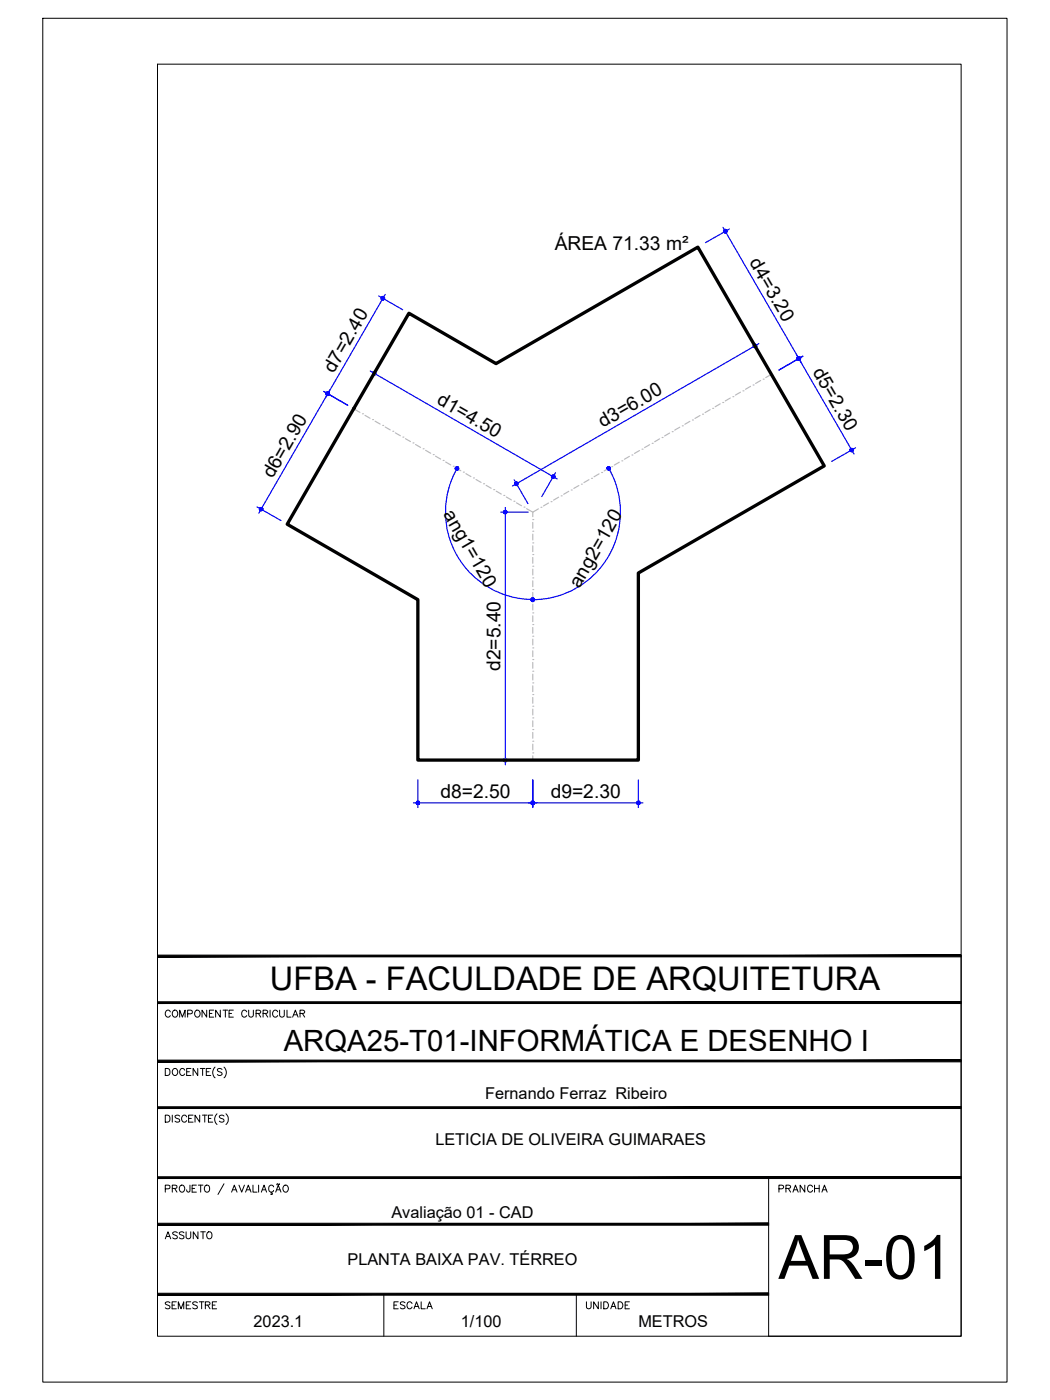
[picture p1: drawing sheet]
<svg xmlns="http://www.w3.org/2000/svg" width="229mm" height="305mm" viewBox="0 0 229 305" stroke-linecap="round" stroke-linejoin="round" font-family="sans-serif">
<!-- layer: ARQ_EIXO CINZA 04 -->
<g fill="none" stroke="#bababa" stroke-width=".25">
<path d="M77 89l1.4 .8M78.9 90.1h.1M79.5 90.4l1.1 .7M81.1 91.4h.1M81.7 91.7l1.1 .6M83.3 92.6h.1M83.9 93l1.1 .6M85.5 93.9h.1M86.1 94.2l1.1 .7M87.7 95.2h.1M88.3 95.5l1.1 .6M89.9 96.4h.1"/>
<path d="M90.5 96.8l1.1 .6M92.1 97.7h.1M92.7 98l1.1 .7M94.3 99h.1M94.8 99.3l1.1 .6M137 99.4l-1.1 .6M137.6 99.1h.1M139.2 98.1l-1.1 .6M139.8 97.8h.1M141.4 96.8l-1.1 .7M142 96.5h.1M143.6 95.5l-1.1 .7"/>
<path d="M144.1 95.3h.1M145.8 94.3l-1.1 .6M146.3 94h.1M148 93l-1.1 .6M148.5 92.7h.1M150.2 91.7l-1.1 .7M150.7 91.4h.1M152.4 90.5l-1.1 .6M153 90.2h.1M154.6 89.2l-1.1 .6M155.2 88.9h.1M156.8 87.9l-1.1 .7"/>
<path d="M157.4 87.6h.1M159 86.7l-1.1 .6M159.6 86.4h.1M161.2 85.4l-1.1 .6M161.8 85.1h.1M163.4 84.1l-1.1 .7M164 83.8h.1M165.6 82.8l-1.1 .7M166.2 82.6h.1M167.9 81.5l-1.2 .7M96.5 100.2h.1M97 100.6l1.1 .6"/>
<path d="M98.7 101.5h.1M99.2 101.9l1.1 .6M100.9 102.8h.1M101.4 103.1l1.1 .7M103.1 104.1h.1M103.6 104.4l1.1 .6M105.3 105.3h.1M105.8 105.7l1.1 .6M107.5 106.6h.1M108 106.9l1.1 .7M109.7 107.9h.1M110.2 108.2l1.1 .6"/>
<path d="M111.9 109.1h.1M112.4 109.5l1.1 .6M114.1 110.4h.1M114.6 110.7l1.4 .8M116 118.2h.1M116 115.7h.1M116 113.1h.1M116 113.7v1.3M116 116.3v1.3M116 118.8v1.3M117.2 110.8l-1.2 .7v1M117.8 110.4h.1"/>
<path d="M119.4 109.5l-1.1 .7M120 109.2h.1M121.6 108.2l-1.1 .7M122.2 108h.1M123.8 107l-1.1 .6M124.4 106.7h.1M126 105.7l-1.1 .6M126.6 105.4h.1M128.2 104.4l-1.1 .7M128.8 104.1h.1M130.4 103.2l-1.1 .6M131 102.9h.1"/>
<path d="M132.6 101.9l-1.1 .6M133.2 101.6h.1M134.8 100.6l-1.1 .7M135.4 100.3h.1M116 138.5h.1M116 136h.1M116 133.4h.1M116 130.9h.1M116 128.4h.1M116 125.8h.1M116 123.3h.1M116 120.7h.1"/>
<path d="M116 121.4v1.2M116 123.9v1.3M116 126.4v1.3M116 129v1.3M116 131.5v1.3M116 134.1v1.2M116 136.6v1.3M116 139.1v1.3M116 158.8h.1M116 156.3h.1M116 153.8h.1M116 151.2h.1"/>
<path d="M116 148.7h.1M116 146.1h.1M116 143.6h.1M116 141.1h.1M116 141.7v1.3M116 144.2v1.3M116 146.8v1.2M116 149.3v1.3M116 151.8v1.3M116 154.4v1.3M116 156.9v1.3M116 159.5v1.2"/>
<path d="M116 163.9h.1M116 161.4h.1M116 162v1.3M116 164.5v1"/>
</g>
<!-- layer: COTA AZUL -->
<g fill="none" stroke="#00f" stroke-width=".25">
<path d="M157.4 49.5l17 29.4M158.8 49.9l-5.2 2.9M82.5 64.4l5.2 3M83.9 64.1l-27.6 47.6M163.9 74.5l3 5.2M165.2 74.8l-53.7 31M173.4 77.2l12.5 21.6M174.8 77.6l-5.2 3M70.5 85.2l5.2 3M80.6 80.8l40.7 23.5M82 80.4l-3 5.2M186.3 97.5l-5.2 3"/>
<path d="M56 110.4l5.2 2.9M99.5 102a19 19 0 0 0 16.5 28.5M109 111.5h6M110 110.5v56M111.9 104.4l3 5.2M120.9 102.9l-3 5.2M132.5 101.9a19.1 19.1 0 0 1-16.5 28.7M90 174.8h50M91 169.8v6M109 165.5h6M116 169.8v6M139 169.8v6"/>
</g>
<!-- layer: 0 -->
<g fill="#00f" stroke="#00f" stroke-width=".22">
<path d="M81.2 81.1l-.1 .2h.3zM81.1 81.3h.3l-.2 .2zM81.2 81.5l.1 .1 .1-.3z"/>
<path d="M81.4 81.3l-.1 .3 .1 .1zM81.4 81.3l.3 .3-.3 .1zM81.4 81.3l.3 .3 .1-.1z"/>
<path d="M81.4 81.3l.4 .2v-.2zM81.4 81.3l.4-.2v.2zM81.7 80.9l-.3 .4 .4-.2z"/>
<path d="M81.4 80.9v.4l.3-.4zM81.3 80.9h.1v.4zM81.3 80.9l-.1 .2 .2 .2z"/>
<path d="M120.4 103.8l.4 .2v-.2zM120.4 103.8l.4-.2v.2zM120.6 103.5l-.2 .3 .4-.2z"/>
<path d="M120.4 103.4v.4l.2-.3zM120.3 103.5l.1-.1v.4zM120.1 103.6l.3 .2-.1-.3z"/>
<path d="M120.1 103.6v.2h.3zM120.1 103.8h.3l-.3 .2zM120.1 104l.2 .1 .1-.3z"/>
<path d="M120.4 103.8l-.1 .3h.1zM120.4 103.8l.2 .3h-.2zM120.4 103.8l.2 .3 .2-.1z"/>
<path d="M109.8 111.2l.2 .3v-.4zM109.8 111.2l.2 .3-.3-.2zM109.7 111.3l-.1 .2h.4z"/>
<path d="M109.6 111.5l.1 .2 .3-.2zM109.7 111.7l.3-.2-.2 .3zM110 111.5l-.2 .3 .2 .1z"/>
<path d="M110 111.5v.4l.2-.1zM110 111.5l.3 .2-.1 .1zM110 111.5l.3 .2 .1-.2z"/>
<path d="M110 111.5h.4l-.1-.2zM110.2 111.2l.1 .1-.3 .2zM110 111.1v.4l.2-.3z"/>
<path d="M110 165.5v.4l.2-.1zM110 165.5l.3 .2-.1 .1zM110 165.5l.3 .2 .1-.2z"/>
<path d="M110 165.5h.4l-.1-.2zM110.2 165.2l.1 .1-.3 .2zM110 165.1v.4l.2-.3z"/>
<path d="M109.8 165.2l.2 .3v-.4zM109.8 165.2l.2 .3-.3-.2zM109.7 165.3l-.1 .2h.4z"/>
<path d="M109.6 165.5l.1 .2 .3-.2zM109.7 165.7l.3-.2-.2 .3zM110 165.5l-.2 .3 .2 .1z"/>
<path d="M112.1 105.5l.1 .2 .2-.4zM112.4 105.3v.4h-.2zM112.4 105.3v.4h.2z"/>
<path d="M112.4 105.3l.2 .4 .1-.2zM112.4 105.3h.4l-.1 .2zM112.4 105.3h.4l-.1-.2z"/>
<path d="M112.6 105l-.2 .3 .3-.2zM112.4 104.9l.2 .1-.2 .3zM112.2 105l.2 .3v-.4z"/>
<path d="M112.1 105.1l.3 .2-.2-.3zM112.1 105.1l.3 .2h-.3zM112.1 105.3v.2l.3-.2z"/>
<path d="M164.5 75l-.1 .3 .3-.2zM164.4 74.9l.1 .1-.1 .3zM164.2 75l.2 .3v-.4z"/>
<path d="M164 75.1l.4 .2-.2-.3zM164 75.1l.4 .2h-.4zM164 75.3v.2l.4-.2z"/>
<path d="M164 75.5l.2 .1 .2-.3zM164.4 75.3v.4l-.2-.1zM164.4 75.3v.4l.1-.1z"/>
<path d="M164.4 75.3l.1 .3 .2-.1zM164.4 75.3h.4l-.1 .2zM164.4 75.3h.4l-.1-.2z"/>
<path d="M157.6 50.2l.3 .1-.2-.3zM157.6 50.2l.3 .1h-.4zM157.5 50.3l.1 .2 .3-.2z"/>
<path d="M157.6 50.5l.1 .2 .2-.4zM157.9 50.3v.4h-.2zM157.9 50.3v.4h.2z"/>
<path d="M157.9 50.3l.2 .4 .1-.2zM157.9 50.3h.4l-.1 .2zM157.9 50.3h.4l-.1-.1z"/>
<path d="M158.1 50l-.2 .3 .3-.1zM157.9 50h.2l-.2 .3zM157.7 50l.2 .3v-.3z"/>
<path d="M173.9 78.1l.2 .3 .1-.2zM173.9 78.1h.4l-.1 .1zM173.9 78.1h.4l-.1-.2z"/>
<path d="M174.1 77.7l-.2 .4 .3-.2zM173.9 77.7h.2l-.2 .4zM173.7 77.7l.2 .4v-.4z"/>
<path d="M173.6 77.9l.3 .2-.2-.4zM173.6 77.9l.3 .2h-.4zM173.5 78.1l.1 .1 .3-.1z"/>
<path d="M173.6 78.2l.1 .2 .2-.3zM173.9 78.1v.3h-.2zM173.9 78.1v.3h.2z"/>
<path d="M173.6 77.9l.3 .2-.2-.4zM173.6 77.9l.3 .2h-.4zM173.5 78.1l.1 .1 .3-.1z"/>
<path d="M173.6 78.2l.1 .2 .2-.3zM173.9 78.1v.3h-.2zM173.9 78.1v.3h.2z"/>
<path d="M173.9 78.1l.2 .3 .1-.2zM173.9 78.1h.4l-.1 .1zM173.9 78.1h.4l-.1-.2z"/>
<path d="M174.1 77.7l-.2 .4 .3-.2zM173.9 77.7h.2l-.2 .4zM173.7 77.7l.2 .4v-.4z"/>
<path d="M185.4 98l.2 .3 .1-.1zM185.4 98h.4l-.1 .2zM185.4 98h.4l-.1-.2z"/>
<path d="M185.6 97.7l-.2 .3 .3-.2zM185.4 97.6l.2 .1-.2 .3zM185.2 97.7l.2 .3v-.4z"/>
<path d="M185.2 97.7l-.1 .1 .3 .2zM185.1 97.8l.3 .2h-.4zM185 98l.1 .2 .3-.2z"/>
<path d="M185.1 98.2l.1 .1 .2-.3zM185.4 98v.3h-.2zM185.4 98v.3h.2z"/>
<path d="M71.3 85.3v.4l.2-.3zM71.2 85.4l.1-.1v.4zM71.2 85.4l-.2 .2 .3 .1z"/>
<path d="M71 85.6v.1h.3zM71 85.7h.3l-.3 .2zM71 85.9l.2 .2 .1-.4z"/>
<path d="M71.3 85.7l-.1 .4h.1zM71.3 85.7l.2 .4h-.2zM71.3 85.7l.2 .4 .2-.2z"/>
<path d="M71.3 85.7l.4 .2v-.2zM71.3 85.7l.4-.1v.1zM71.5 85.4l-.2 .3 .4-.1z"/>
<path d="M56.9 110.8l-.3 .4h.3zM56.9 110.8l.1 .4h-.1zM56.9 110.8l.1 .4 .2-.2z"/>
<path d="M56.9 110.8l.3 .2v-.2zM56.9 110.8l.3-.1v.1zM57 110.5l-.1 .3 .3-.1z"/>
<path d="M56.9 110.5v.3l.1-.3zM56.6 110.5h.3v.3zM56.5 110.7l.4 .1-.3-.3z"/>
<path d="M56.5 110.7v.1h.4zM56.5 110.8h.4l-.4 .2zM56.5 111l.1 .2 .3-.4z"/>
<path d="M71.3 85.7l-.1 .4h.1zM71.3 85.7l.2 .4h-.2zM71.3 85.7l.2 .4 .2-.2z"/>
<path d="M71.3 85.7l.4 .2v-.2zM71.3 85.7l.4-.1v.1zM71.5 85.4l-.2 .3 .4-.1z"/>
<path d="M71.3 85.3v.4l.2-.3zM71.2 85.4l.1-.1v.4zM71.2 85.4l-.2 .2 .3 .1z"/>
<path d="M71 85.6v.1h.3zM71 85.7h.3l-.3 .2zM71 85.9l.2 .2 .1-.4z"/>
<path d="M83.4 64.6v.3l.1-.3zM83.1 64.6h.3v.3zM83 64.8l.4 .1-.3-.3z"/>
<path d="M83 64.8v.1h.4zM83 64.9h.4l-.4 .3zM83 65.2l.1 .1 .3-.4z"/>
<path d="M83.4 64.9l-.3 .4h.3zM83.4 64.9l.1 .4h-.1zM83.4 64.9l.1 .4 .2-.1z"/>
<path d="M83.4 64.9l.3 .3v-.3zM83.4 64.9l.3-.1v.1zM83.5 64.6l-.1 .3 .3-.1z"/>
<path d="M116 174.8h.4l-.1-.2zM116.2 174.5l.1 .1-.3 .2zM116 174.4v.4l.2-.3z"/>
<path d="M115.8 174.5l.2 .3v-.4zM115.8 174.5l.2 .3-.3-.2zM115.7 174.6l-.1 .2h.4z"/>
<path d="M115.6 174.8l.1 .2 .3-.2zM115.7 175l.3-.2-.2 .3zM116 174.8l-.2 .3 .2 .1z"/>
<path d="M116 174.8v.4l.2-.1zM116 174.8l.3 .2-.1 .1zM116 174.8l.3 .2 .1-.2z"/>
<path d="M90.6 174.8l.1 .2 .3-.2zM90.7 175l.3-.2-.2 .3zM91 174.8l-.2 .3 .2 .1z"/>
<path d="M91 174.8v.4l.2-.1zM91 174.8l.3 .2-.1 .1zM91 174.8l.3 .2 .1-.2z"/>
<path d="M91 174.8h.4l-.1-.2zM91.2 174.5l.1 .1-.3 .2zM91 174.4v.4l.2-.3z"/>
<path d="M90.8 174.5l.2 .3v-.4zM90.8 174.5l.2 .3-.3-.2zM90.7 174.6l-.1 .2h.4z"/>
<path d="M139 174.8h.4l-.1-.2zM139.2 174.5l.1 .1-.3 .2zM139 174.4v.4l.2-.3z"/>
<path d="M138.8 174.5l.2 .3v-.4zM138.8 174.5l.2 .3-.4-.2zM138.6 174.6v.2h.4z"/>
<path d="M138.6 174.8v.2l.4-.2zM138.6 175l.4-.2-.2 .3zM139 174.8l-.2 .3 .2 .1z"/>
<path d="M139 174.8v.4l.2-.1zM139 174.8l.3 .2-.1 .1zM139 174.8l.3 .2 .1-.2z"/>
<path d="M115.6 174.8l.1 .2 .3-.2zM115.7 175l.3-.2-.2 .3zM116 174.8l-.2 .3 .2 .1z"/>
<path d="M116 174.8v.4l.2-.1zM116 174.8l.3 .2-.1 .1zM116 174.8l.3 .2 .1-.2z"/>
<path d="M116 174.8h.4l-.1-.2zM116.2 174.5l.1 .1-.3 .2zM116 174.4v.4l.2-.3z"/>
<path d="M115.8 174.5l.2 .3v-.4zM115.8 174.5l.2 .3-.3-.2zM115.7 174.6l-.1 .2h.4z"/>
<path d="M99.5 101.6v.4l.2-.4zM99.3 101.6h.2v.4zM99.1 101.8l.4 .2-.2-.4z"/>
<path d="M99.1 101.8v.2h.4zM99.1 102h.4l-.4 .2zM99.1 102.2l.2 .1 .2-.3z"/>
<path d="M99.5 102l-.2 .3 .2 .1zM99.5 102l.2 .3-.2 .1zM99.5 102l.2 .3 .1-.1z"/>
<path d="M99.5 102l.3 .2 .1-.2zM99.5 102l.3-.2 .1 .2zM99.7 101.6l-.2 .4 .3-.2z"/>
<path d="M116 130.6h.4l-.1-.3zM116.2 130.2l.1 .1-.3 .3zM116 130.2v.4l.2-.4z"/>
<path d="M115.8 130.2l.2 .4v-.4zM115.8 130.2l.2 .4-.3-.3zM115.7 130.3l-.1 .3h.4z"/>
<path d="M115.6 130.6l.1 .1 .3-.1zM115.7 130.7l.3-.1-.2 .3zM116 130.6l-.2 .3h.2z"/>
<path d="M116 130.6v.3h.2zM116 130.6l.3 .1-.1 .2zM116 130.6l.3 .1 .1-.1z"/>
<path d="M115.6 130.6l.1 .2 .3-.2zM115.7 130.8l.3-.2-.2 .3zM116 130.6l-.2 .3 .2 .1z"/>
<path d="M116 130.6v.4l.2-.1zM116 130.6l.3 .2-.1 .1zM116 130.6l.3 .2 .1-.2z"/>
<path d="M116 130.6h.4l-.1-.2zM116.2 130.3l.1 .1-.3 .2zM116 130.2v.4l.2-.3z"/>
<path d="M115.8 130.3l.2 .3v-.4zM115.8 130.3l.2 .3-.3-.2zM115.7 130.4l-.1 .2h.4z"/>
<path d="M132.3 101.6l-.1 .2 .3 .1zM132.2 101.8l.3 .1h-.4zM132.1 101.9l.1 .3 .3-.3z"/>
<path d="M132.2 102.2l.1 .1 .2-.4zM132.5 101.9v.4h-.2zM132.5 101.9v.4h.2z"/>
<path d="M132.5 101.9l.2 .4 .1-.1zM132.5 101.9h.4l-.1 .3zM132.5 101.9h.4l-.1-.1z"/>
<path d="M132.7 101.6l-.2 .3 .3-.1zM132.5 101.6h.2l-.2 .3zM132.3 101.6l.2 .3v-.3z"/>
</g>
<path d="M89 68.2l19 11 43.9-25.4 27.6 47.6-40.5 23.4v40.7h-48v-34.9l-28.5-16.5z" fill="none" stroke="#000" stroke-width=".72"/>
<!-- layer: MRG_EXTERNA -->
<path d="M9.3 4h209.9v296.9h-209.9z" fill="none" stroke="#000" stroke-width=".22"/>
<!-- layer: MRG_INTERNA -->
<path d="M34.3 14h175v276.9h-175z" fill="none" stroke="#000" stroke-width=".22"/>
<!-- layer: SIMB_01 -->
<g fill="#000" stroke="#000" stroke-width=".22">
<path d="M34.3 218.1v.4l175-.4zM34.3 218.5l175-.4v.4z"/>
<path d="M34.3 207.9v.4l175-.4zM34.3 208.3l175-.4v.4z"/>
<path d="M34.3 230.8v.4l175-.4zM34.3 231.2l175-.4v.4z"/>
<path d="M34.3 256.2v.4l175-.4zM34.3 256.6l175-.4v.4z"/>
<path d="M34.3 241v.3l175-.3zM34.3 241.3l175-.3v.3z"/>
<path d="M34.3 266.3v.4l133-.4zM34.3 266.7l133-.4v.4z"/>
<path d="M34.3 282h133v-.4zM34.3 281.6h133l-133 .4z"/>
</g>
<g fill="none" stroke="#000" stroke-width=".22">
<path d="M45 219.9v1.5l-1-1.5v1.5M46.5 219.9h-.9v1.5h.9M48 219.9v1.5l-1.1-1.5v1.5M48.6 219.9h1M49.1 219.9v1.5M50.8 219.9h-.9v1.5h.9M54.1 219.9v1.1l.5 .4h.3l.3-.4v-1.1M58.8 219.9v1.5M60.9 219.9v1.1l.4 .4 .5-.2 .1-1.3M62.5 219.9v1.5h.9M209.3 208.1v82.8h-42v-34.5M36 232.6h.5a.82 .82 0 0 1 .5 .8 .82 .82 0 0 1-.5 .7h-.5z"/>
<path d="M37.1 220.3a.56 .56 0 0 0-.7-.4 .56 .56 0 0 0-.4 .6 .63 .63 0 0 0 .2 .8 .63 .63 0 0 0 .9-.2M37.7 220.1a.72 .72 0 0 1 1 .2 .72 .72 0 0 1-.3 1.1 .72 .72 0 0 1-.9-.4 .72 .72 0 0 1 .2-.9zM37.7 232.8a.72 .72 0 0 1 1 .2 .72 .72 0 0 1-.3 1.1 .72 .72 0 0 1-.9-.4 .72 .72 0 0 1 .2-.9zM39.1 221.4v-1.5l.6 1.5 .6-1.5v1.5M40.2 233a.56 .56 0 0 0-.6-.4 .56 .56 0 0 0-.5 .6 .63 .63 0 0 0 .3 .8 .63 .63 0 0 0 .8-.2M40.6 233.3h.6M40.9 220.7l.9-.1v-.5l-.3-.2h-.6v1.5M41.6 232.6h-1v1.5h1M42.7 220a.71 .71 0 0 1 .9 .7 .71 .71 0 0 1-.9 .7l-.3-.5v-.4zM43.1 232.6v1.5l-1.1-1.5v1.5M43.6 232.6h1M44.1 232.6v1.5"/>
<path d="M44.9 233.3h.6M45.6 220.6h.5M45.9 232.6h-1v1.5h1M46.8 232.3a1.57 1.57 0 0 0 0 2.4M48.3 232.8l-.3-.2-.7 .2 .2 .4 .5 .2 .3 .3v.2l-.3 .2-.7-.2M48.8 232.3a1.57 1.57 0 0 1 0 2.4M49.9 220.6h.5M53.7 220.3a.56 .56 0 0 0-.6-.4 .56 .56 0 0 0-.5 .6 .63 .63 0 0 0 .3 .8 .63 .63 0 0 0 .8-.2M55.8 220.6h.8l.2-.4-.4-.3h-.6v1.5M56.3 220.6l.5 .8M57.3 220.6h.8l.2-.4-.4-.3h-.6v1.5M57.8 220.6l.5 .8"/>
<path d="M60.5 220.3a.56 .56 0 0 0-.7-.4 .56 .56 0 0 0-.4 .6 .63 .63 0 0 0 .2 .8 .63 .63 0 0 0 .9-.2M63.7 221.4l.6-1.5 .6 1.5M63.9 220.9h.7M65.3 220.6h.9l.1-.4-.3-.3h-.7v1.5M65.8 220.6l.5 .8M36 242.8h.5a.82 .82 0 0 1 .5 .7 .82 .82 0 0 1-.5 .8h-.5zM36 258.8l.9-.1 .1-.6-1-.1v1.5M37.5 258.7l1-.1v-.5l-1-.1v1.5M37.5 242.8v1.5M38 258.7l.5 .8M39.1 243l-.3-.2-.7 .2 .2 .4 .7 .3 .1 .2v.2l-.3 .2-.7-.2M39.2 258.2a.72 .72 0 0 1 1 .2 .72 .72 0 0 1-.3 1.1 .72 .72 0 0 1-.9-.4 .72 .72 0 0 1 .2-.9z"/>
<path d="M40.6 243.2a.56 .56 0 0 0-.6-.4 .56 .56 0 0 0-.5 .6 .63 .63 0 0 0 .3 .8 .63 .63 0 0 0 .8-.2M41.1 243.5h.6M41.4 258l-.1 1.4-.4 .1-.2-.1-.1-.4M41.8 258.7h.6M42 242.8h-.9v1.5h.9M42.8 258h-1v1.5h1M43.2 258h1M43.5 242.8v1.5l-1-1.5v1.5M43.7 258v1.5M44.1 242.8h1M44.6 242.8v1.5M44.6 258.2a.63 .63 0 0 1 .8-.1 .63 .63 0 0 1 .2 .9 .57 .57 0 0 1-.5 .6 .57 .57 0 0 1-.6-.6z"/>
<path d="M45.4 243.5h.5M46.3 242.8h-.9v1.5h.9M47.2 242.5a1.57 1.57 0 0 0 0 2.3M48.8 243l-.4-.2-.6 .2 .1 .4 .7 .3 .2 .2v.2l-.4 .2-.6-.2M48.8 257.7l-1.3 2.4M49.2 242.5a1.57 1.57 0 0 1 0 2.3M50.4 259.5l.6-1.5 .6 1.5M50.7 259h.7M52 258l.6 1.5 .6-1.5M53.5 259.5l.6-1.5 .6 1.5M53.7 259h.7M55.1 258v1.5h.9"/>
<path d="M56.3 258v1.5M56.9 259.5l.6-1.5 .5 1.5M57.1 259h.7M59.1 259.5v.3l.2 .2h-.4M59.6 258.4a.6 .6 0 0 0-.9-.3 .6 .6 0 0 0-.2 .9 .54 .54 0 0 0 .4 .5 .54 .54 0 0 0 .7-.3M60 259.5l.6-1.5 .6 1.5M60.2 259h.8M60.3 257.8l-.1 .1M60.3 257.8h.2M60.5 257.8l.1 .1M60.6 257.9h.2M60.9 257.7l-.1 .2"/>
<path d="M61.8 258.2a.72 .72 0 0 1 1 .2 .72 .72 0 0 1-.3 1.1 .72 .72 0 0 1-.9-.4 .72 .72 0 0 1 .2-.9zM83.6 281.8v9.1M125.5 281.8v9.1"/>
</g>
<text font-size="13.3" x="169.5" y="278.4">AR-01</text>
<text font-size="7.1" x="58.8" y="215.6">UFBA - FACULDADE DE ARQUITETURA</text>
<text font-size="6.4" x="61.8" y="228.9">ARQA25-T01-INFORMÁTICA E DESENHO I</text>
<g font-size="4.4">
<text x="168.3" y="260.7">PRANCHA</text>
<text x="34.9" y="270.9">ASSUNTO</text>
<text x="34.9" y="286.1">SEMESTRE</text>
<text x="84.7" y="286.1">ESCALA</text>
<text x="126.3" y="286.1">UNIDADE</text>
</g>
<g font-size="4.2">
<text x="120.8" y="54.4">ÁREA 71.33 m²</text>
<text x="163" y="57.1" transform="rotate(60 163 57.1)">d4=3.20</text>
<text x="72.6" y="81.4" transform="rotate(-60 72.6 81.4)">d7=2.40</text>
<text x="176.8" y="80.9" transform="rotate(60 176.8 80.9)">d5=2.30</text>
<text x="94.9" y="87.8" transform="rotate(30 94.9 87.8)">d1=4.50</text>
<text x="131.3" y="93.2" transform="rotate(-30 131.3 93.2)">d3=6.00</text>
<text x="59.4" y="104.4" transform="rotate(-60 59.4 104.4)">d6=2.90</text>
<text x="96.4" y="112" transform="rotate(60 96.4 112)">ang1=120</text>
<text x="126.2" y="128.2" transform="rotate(-60 126.2 128.2)">ang2=120</text>
<text x="109" y="146.1" transform="rotate(-90 109 146.1)">d2=5.40</text>
<text x="95.9" y="173.7">d8=2.50</text>
<text x="119.9" y="173.7">d9=2.30</text>
</g>
<g font-size="3.5">
<text x="105.6" y="239.3">Fernando Ferraz Ribeiro</text>
<text x="94.8" y="249.3">LETICIA DE OLIVEIRA GUIMARAES</text>
<text x="85.2" y="265.2">Avaliação 01 - CAD</text>
<text x="75.6" y="275.4">PLANTA BAIXA PAV. TÉRREO</text>
<text x="55.2" y="289">2023.1</text>
<text x="100.3" y="289">1/100</text>
<text x="139" y="289">METROS</text>
</g>
</svg>
